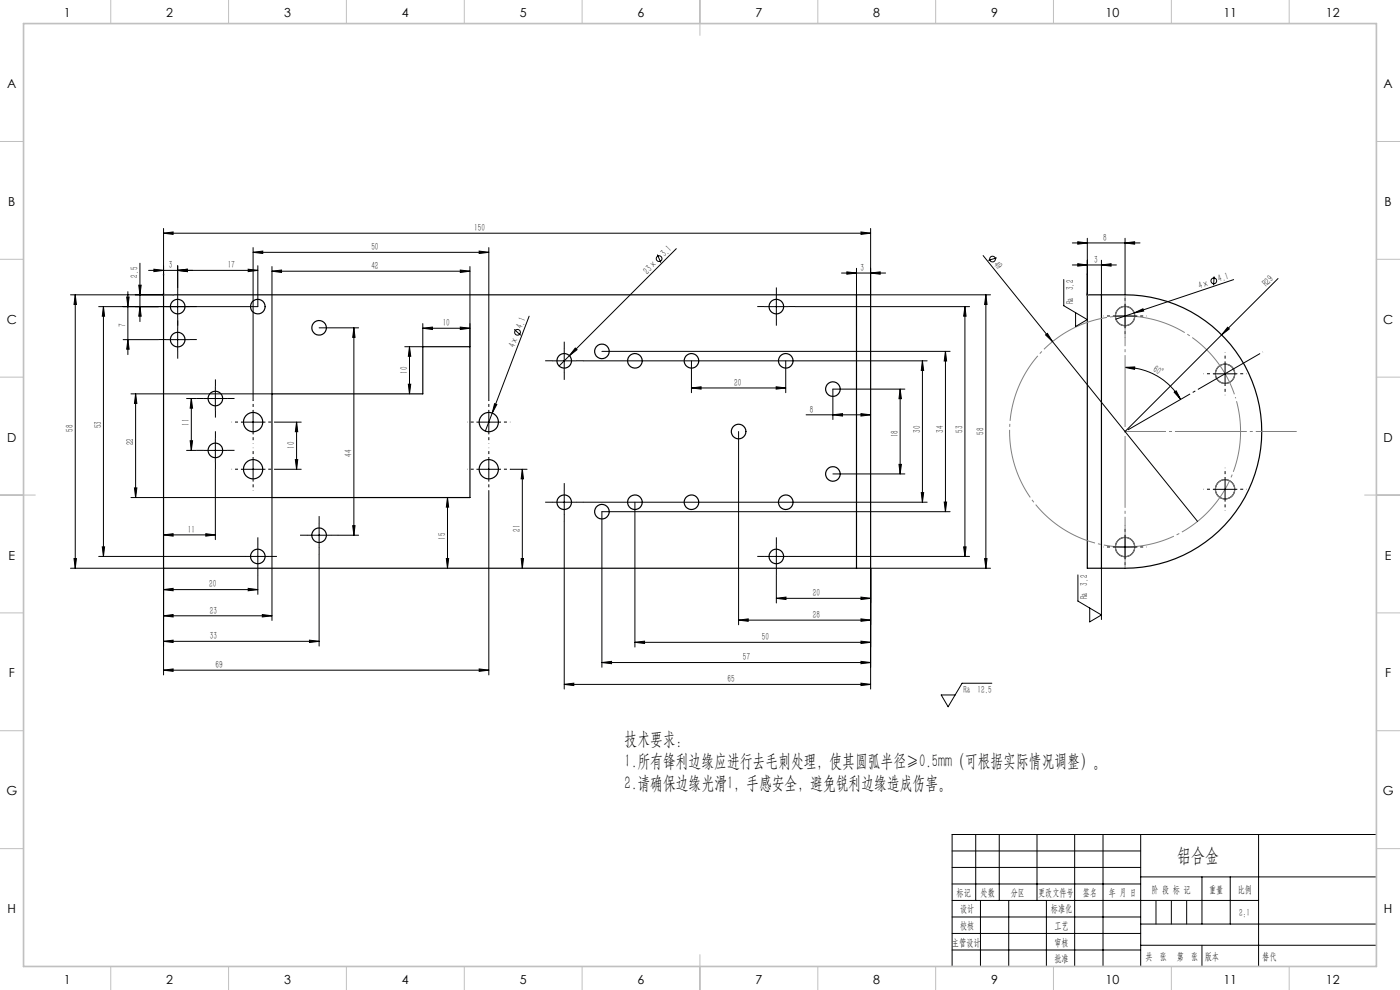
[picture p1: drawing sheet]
<svg xmlns="http://www.w3.org/2000/svg" width="594mm" height="420mm" viewBox="0 0 594 420" stroke-linecap="round" stroke-linejoin="round" font-family="sans-serif">
<g fill="none" stroke="#000" stroke-width=".5">
<path d="M69.4 125.1h300v116h-300zM363.4 125.1v116M461.3 125.1a111.6 111.6 0 0 1 26.9 1 58 58 0 0 1 46.9 62.4 58 58 0 0 1-57.8 52.6h-16zM467.3 125.1v116M115.4 167.1h64v-20h20v64h-84z"/>
<circle cx="75.4" cy="130.1" r="3.1"/>
<circle cx="109.4" cy="130.1" r="3.1"/>
<circle cx="135.4" cy="139.1" r="3.1"/>
<circle cx="329.4" cy="130.1" r="3.1"/>
<circle cx="477.3" cy="134.1" r="4.1"/>
<circle cx="75.4" cy="144.1" r="3.1"/>
<circle cx="239.4" cy="153.1" r="3.1"/>
<circle cx="255.4" cy="149.1" r="3.1"/>
<circle cx="269.4" cy="153.1" r="3.1"/>
<circle cx="293.4" cy="153.1" r="3.1"/>
<circle cx="333.4" cy="153.1" r="3.1"/>
<circle cx="519.8" cy="158.6" r="4.1"/>
<circle cx="91.4" cy="169.1" r="3.1"/>
<circle cx="107.4" cy="179.1" r="4.1"/>
<circle cx="207.4" cy="179.1" r="4.1"/>
<circle cx="353.4" cy="165.1" r="3.1"/>
<circle cx="91.4" cy="191.1" r="3.1"/>
<circle cx="107.4" cy="199.1" r="4.1"/>
<circle cx="207.4" cy="199.1" r="4.1"/>
<circle cx="313.4" cy="183.1" r="3.1"/>
<circle cx="239.4" cy="213.1" r="3.1"/>
<circle cx="255.4" cy="217.1" r="3.1"/>
<circle cx="269.4" cy="213.1" r="3.1"/>
<circle cx="293.4" cy="213.1" r="3.1"/>
<circle cx="333.4" cy="213.1" r="3.1"/>
<circle cx="353.4" cy="201.1" r="3.1"/>
<circle cx="519.8" cy="207.6" r="4.1"/>
<circle cx="109.4" cy="236.1" r="3.1"/>
<circle cx="135.4" cy="227.1" r="3.1"/>
<circle cx="329.4" cy="236.1" r="3.1"/>
<circle cx="477.3" cy="232.1" r="4.1"/>
</g>
<g fill="none" stroke="#000" stroke-width=".42">
<path d="M69.4 98.9l4-.5v1zM69.4 96.9v28.2h-39.5M69.4 98.9h300M365.3 98.4l4.1 .5-4.1 .5zM369.4 96.9v28.2h50.9M59.4 111.7v24.7M63 114.7h46.4M65.3 114.2l4.1 .5-4.1 .5zM75.4 114.7l4.1-.5v1zM75.4 112.7v9.3M105.3 114.2l4.1 .5-4.1 .5zM107.4 107.1l4.1-.6v1z"/>
<path d="M107.4 105v65M107.4 107.1h100M109.4 112.7v17.4h-67.5M115.4 115.1l4.1-.5v1zM115.4 113.1v54h-59.8M115.4 115.1h84M195.3 114.6l4.1 .5-4.1 .5zM199.4 113.1v34M203.3 106.5l4.1 .6-4.1 .4zM207.4 105v65M278.9 108l1.5 3.4M286.9 105.5l-45.3 45.4"/>
<path d="M357 115.8h18.7M359.3 115.3l4.1 .5-4.1 .5zM363.4 113.8v24.4M369.4 115.8l4.1-.5v1zM417.1 108.4l91 112.8M422.9 109.4l-3.6 1.1M451.3 118.6v11.1l10 5.9-4.9 2.9v-5.9M455 103.1h28.7M455 112.4h18.7M457.3 102.6l4 .5-4 .5zM457.3 111.9l4 .5-4 .5zM461.3 101.1v24"/>
<path d="M467.3 112.4l4.1-.5v1zM467.3 110.4v14.7M477.3 103.1l4.1-.5v1zM477.3 101.1v23.9M515.1 117.3l-.2 3.7M523.4 118.6l-42.2 14.2M542.3 118.2l-65 64.9M31.9 125.1v116M31.9 125.1l.5 4.1h-1zM43.9 130.1v106M43.9 130.1l.5 4h-1zM53.8 126h1l-.5 4.1z"/>
<path d="M54.3 123.7v26.7M58.9 121h1l-.5 4.1zM59.4 130.1l.5 4h-1zM75.4 125.1v10M75.4 139.1v10M135.4 139.1h16.8M150.1 139.1l.5 4h-1zM150.1 139.1v88M179.4 139.3l4.1-.5v1zM179.4 137.3v9.8h-7.7M179.4 139.3h20M195.3 138.8l4.1 .5-4.1 .5z"/>
<path d="M218.2 139.7l2.7 2.6M224.5 134.1l-18.6 48.8M324.4 130.1h10M329.4 125.1v10M337.5 130.1h73.9M409.4 130.1v106M409.4 130.1l.5 4h-1zM418.3 125.1l.5 4.1h-1zM418.3 125.1v116M472.3 134.1h10.1M477.3 129.1v10M481.2 132.8l3.7-1.8 .3 1z"/>
<path d="M481.2 132.8l-7.7 2.6M520.9 138.8l.7 .7-3.3 2.5zM52.2 144.1h15.1M54.3 144.1l.5 4h-1zM70.4 144.1h10M173.7 147.1v20M173.7 147.1l.6 4h-1.1zM234.4 153.1h10M239.4 148.1v10M241.6 150.9l-4.4 4.4M244.1 147.7l.7 .7-3.2 2.5zM247.5 153.1h145.9"/>
<path d="M255.4 149.1h147.7M293.4 153.1v13.5M333.4 153.1v13.5M391.4 153.1l.5 4h-1zM391.4 153.1v60M401.1 149.1l.5 4.1h-1zM401.1 149.1v68M443.6 142.1l.8-.7 2.2 3.5zM477.3 155.9l4.1-.2v1zM477.3 155.9a27.2 27.2 0 0 1 23.6 13.6M514.8 158.6h10M519.8 153.6v10"/>
<path d="M57.5 167.1v44M57.5 167.1l.6 4.1h-1.1zM79.2 169.1h4.1M81.2 169.1v22M81.2 169.1l.5 4.1h-1zM86.4 169.1h10M91.4 164.1v10M102.4 179.1h10M107.4 174.1v10M116.5 179.1h11.3M125.8 179.1l.5 4h-1zM125.8 179.1v20"/>
<path d="M173.2 163h1.1l-.6 4.1zM202.4 179.1h10M207.4 174.1v10M209.8 171.3l1 .3-2 3.6zM293.4 164.6l4.1-.5v1zM293.4 164.6h40M329.3 164.1l4.1 .5-4.1 .5zM342 176h27.4M353.4 176l4.1-.5v1zM365.3 175.5l4.1 .5-4.1 .5zM381.9 165.1l.5 4h-1zM381.9 165.1v36"/>
<path d="M383.9 165.1h-30.5v12.9M498.2 166.4l.8-.6 1.9 3.7zM79.2 191.1h4.1M80.7 187h1l-.5 4.1zM86.4 191.1h10M91.4 186.1v10M91.4 199.2v29.7M102.4 199.1h10M107.4 194.1v10M116.5 199.1h11.3M125.3 195h1l-.5 4.1zM202.4 199.1h10"/>
<path d="M207.4 194.1v10M216.5 199.1h7.1M221.6 199.1l.5 4h-1zM221.6 199.1v42M313.4 183.1v82M381.4 197h1l-.5 4.1zM55.6 211.1h59.8v52.1M57 207h1.1l-.6 4.1zM189.9 211.1l.5 4h-1zM189.9 211.1v30M207.4 208.2v78.1M234.4 213.1h10"/>
<path d="M239.4 208.1v10M247.5 213.1h145.9M269.4 213.1v61.4M353.4 201.1h30.5M390.9 209h1l-.5 4.1zM400.6 213h1l-.5 4.1zM403.1 217.1h-147.7v66M514.8 207.6h10M519.8 202.6v10M31.4 237h1l-.5 4.1zM41.9 236.1h59.4M43.4 232h1l-.5 4.1z"/>
<path d="M69.4 226.9l4-.5v1.1zM69.4 226.9h22M87.3 226.4l4.1 .5-4.1 .6zM104.4 236.1h10M109.4 231.1v10M130.4 227.1h10M135.4 222.1v10M135.4 235.2v38.9M143.5 227.1h8.7M149.6 223h1l-.5 4.1zM189.4 237h1l-.5 4.1zM221.1 237h1l-.5 4.1z"/>
<path d="M239.4 221.2v71.1M324.4 236.1h10M329.4 231.1v10M337.5 236.1h73.9M408.9 232h1l-.5 4.1zM417.8 237h1l-.5 4.1zM472.3 232.1h10.1M477.3 227.1v10M29.9 241.1h39.5v45.2M69.4 250.1l4-.5v1zM69.4 250.1h40M105.3 249.6l4.1 .5-4.1 .5z"/>
<path d="M109.4 244.2v7.9M329.4 253.8l4.1-.5v1zM329.4 244.2v11.6M329.4 253.8h40M365.3 253.3l4.1 .5-4.1 .5zM420.3 241.1h-50.9v51.2M457.3 243.9v11.1l10 5.9-4.9 2.9v-5.9M467.3 241.1v21.7M69.4 261.2l4-.5v1zM69.4 272.1l4-.5v1zM69.4 261.2h46M69.4 272.1h66"/>
<path d="M111.3 260.7l4.1 .5-4.1 .5zM131.3 271.6l4.1 .5-4.1 .5zM269.4 272.5l4.1-.5v1zM269.4 272.5h100M313.4 263.1l4.1-.5v1zM313.4 263.1h56M365.3 272l4.1 .5-4.1 .5zM365.3 262.6l4.1 .5-4.1 .5zM69.4 284.3l4-.5v1zM69.4 284.3h138M203.3 283.8l4.1 .5-4.1 .5zM239.4 290.4l4.1-.6v1z"/>
<path d="M239.4 290.4h130M255.4 281.1l4.1-.5v1zM255.4 281.1h114M365.3 280.6l4.1 .5-4.1 .5zM365.3 289.8l4.1 .6-4.1 .4zM420.8 289.9h-12.6l-5.9 9.9-3-5h5.9M414 354v28M424 354v28M440 354v28M456 354v56M468 354v56M484 354v56"/>
<path d="M534 354v56M584 354h-180v56M404 375h80M404 361h80M404 368h80M484 372h100M510 372v20M522 372v20M404 382h130M404 389h80M404 396h80M416 382v28"/>
<path d="M428 382v28M444 382v28M484 392h100M404 403h80M484 401h100"/>
<circle cx="279.6" cy="109.7" r="1.2"/>
<circle cx="421.1" cy="109.9" r="1.22"/>
<circle cx="515" cy="119.2" r="1.21"/>
<circle cx="219.6" cy="141" r="1.21"/>
</g>
<path d="M69.4 116.1l.1 .4zM69.4 116.1v9h4.5M461.3 116.1v.4v-.4M461.3 116.1v9M69.4 124.2l-.1 .2zM69.6 125l.2 .1zM73.4 125l.5 .1zM461.3 125.1h.1M461.3 124.2h.1" fill="none" stroke="#00f" stroke-width=".42"/>
<g fill="none" stroke="#808080" stroke-width=".42">
<path d="M68.9 125.1h1M69 124.7l.7 .7M69.4 124.6v1M69.7 124.7l-.7 .7M460.8 125.1h1M461 124.7l.7 .7M461.3 124.6v1M461.7 124.7l-.7 .7"/>
<circle cx="477.3" cy="134.1" r="4.1"/>
<circle cx="519.8" cy="158.6" r="4.1"/>
<circle cx="519.8" cy="207.6" r="4.1"/>
<circle cx="477.3" cy="232.1" r="4.1"/>
</g>
<path d="M524.2 168.7a49 49 0 0 0-82.1-19.7 49 49 0 0 0 22.6 81.4 49 49 0 0 0 60.2-59.2l-.7-2.5" fill="none" stroke="#808080" stroke-width=".42" stroke-dasharray="30.5 1.3 1.3 1.3" stroke-dashoffset="-1.5" stroke-linecap="butt"/>
<path d="M477.4 183.1l58.4-33.8" fill="none" stroke="#000" stroke-width=".42" stroke-dasharray="30.5 1.3 1.3 1.3" stroke-dashoffset="-1.4" stroke-linecap="butt"/>
<g fill="none" stroke="#000" stroke-width=".42" stroke-dasharray="30.5 1.3 1.3 1.3" stroke-dashoffset="30.3" stroke-linecap="butt">
<path d="M472.4 134.1h-4.1M477.4 129.1v-4.1M477.4 139.1v4.1M482.4 134.1h4.1M514.8 158.6h-4.1M519.8 153.6v-4.1M524.8 158.6h4.1M102.4 179.1h-4.1M107.4 174.1v-4.1M112.4 179.1h4.1M202.4 179.1h-4.1M207.4 174.1v-4.1"/>
<path d="M212.4 179.1h4.1M519.8 163.6v4.1M102.4 199.1h-4.1M107.4 184.1v4.1M107.4 194.1v-4.1M112.4 199.1h4.1M202.4 199.1h-4.1M207.4 194.1v-4.1M207.4 184.1v4.1M212.4 199.1h4.1M107.4 204.1v4.1M207.4 204.1v4.1"/>
<path d="M514.8 207.6h-4.1M519.8 202.6v-4.1M519.8 212.6v4.1M524.8 207.6h4.1M472.4 232.1h-4.1M477.4 227.1v-4.1M477.4 237.1v4.1M482.4 232.1h4.1"/>
</g>
<g fill="none" stroke="#000" stroke-width=".42" stroke-dasharray="30.5 1.3 1.3 1.3" stroke-linecap="butt">
<path d="M70.4 130.1h-3.1M75.4 139.1v-3.1M75.4 125.1v-3.1M75.4 135.1v3.1M80.4 130.1h3.1M324.4 130.1h-3.1M329.4 125.1v-3.1M329.4 135.1v3.1M334.4 130.1h3.1M70.4 144.1h-3.1M75.4 149.1v3.1M80.4 144.1h3.1"/>
<path d="M234.4 153.1h-3.1M239.4 148.1v-3.1M239.4 158.1v3.1M244.4 153.1h3.1M86.4 169.1h-3.1M91.4 164.1v-3.1M91.4 174.1v3.1M96.4 169.1h3.1M86.4 191.1h-3.1M91.4 186.1v-3.1M91.4 196.1v3.1M96.4 191.1h3.1"/>
<path d="M234.4 213.1h-3.1M239.4 208.1v-3.1M239.4 218.1v3.1M244.4 213.1h3.1M104.4 236.1h-3.1M109.4 231.1v-3.1M114.4 236.1h3.1M130.4 227.1h-3.1M135.4 222.1v-3.1M135.4 232.1v3.1M140.4 227.1h3.1M324.4 236.1h-3.1"/>
<path d="M329.4 231.1v-3.1M334.4 236.1h3.1M109.4 241.1v3.1M329.4 241.1v3.1"/>
</g>
<path d="M477.4 125.1v116" fill="none" stroke="#808080" stroke-width=".42" stroke-dasharray="30.5 1.3 1.3 1.3" stroke-dashoffset="8.7" stroke-linecap="butt"/>
<path d="M477.4 183.1h72.8" fill="none" stroke="#808080" stroke-width=".42" stroke-dasharray="30.5 1.3 1.3 1.3" stroke-dashoffset="13.1" stroke-linecap="butt"/>
<path d="M490.5 382v10M497 382v10M503.5 382v10M510 401v9" fill="none" stroke="#0a0605" stroke-width=".42"/>
<g fill="none" stroke="#c0c0c0" stroke-width=".42">
<path d="M47 0v10M97 0v10M147 0v10M197 0v10M247 0v10M297 0v15M347 0v10M397 0v10M447 0v10M497 0v10M547 0v10M0 60h10"/>
<path d="M584 60h10M0 110h10M584 110h10M0 160h10M584 160h10M0 210h15M579 210h15M0 260h10M584 260h10M0 310h10M584 310h10M0 360h10"/>
<path d="M584 360h10M47 410v10M97 410v10M147 410v10M197 410v10M247 410v10M297 405v15M347 410v10M397 410v10M447 410v10M497 410v10M547 410v10"/>
</g>
<path d="M10 10h574v400h-574z" fill="none" stroke="#c0c0c0" stroke-width=".7"/>
<path d="M498.2 166.4l.8-.6 1.9 3.7zM477.3 155.9l4.1-.2v1z" fill="#000"/>
<g fill="#00f">
<path d="M73.4 125l.5 .1zM69.4 116.1l.1 .4z"/>
<path d="M69.6 125l.2 .1zM69.4 124.2l-.1 .2zM461.3 116.1v.4z"/>
</g>
<g fill="#000">
<path d="M481.2 132.8l3.7-1.8 .3 1zM244.1 147.7l.7 .7-3.2 2.5zM443.6 142.1l.8-.7 2.2 3.5zM520.9 138.8l.7 .7-3.3 2.5zM209.8 171.3l1 .3-2 3.6z"/>
<path d="M75.4 114.7l4.1-.5v1zM105.3 114.2l4.1 .5-4.1 .5zM179.4 139.3l4.1-.5v1zM195.3 138.8l4.1 .5-4.1 .5zM69.4 98.9l4-.5v1zM365.3 98.4l4.1 .5-4.1 .5zM359.3 115.3l4.1 .5-4.1 .5zM369.4 115.8l4.1-.5v1zM329.4 253.8l4.1-.5v1zM365.3 253.3l4.1 .5-4.1 .5zM269.4 272.5l4.1-.5v1zM365.3 272l4.1 .5-4.1 .5zM353.4 176l4.1-.5v1zM365.3 175.5l4.1 .5-4.1 .5zM255.4 281.1l4.1-.5v1zM365.3 280.6l4.1 .5-4.1 .5zM239.4 290.4l4.1-.6v1zM365.3 289.8l4.1 .6-4.1 .4zM313.4 263.1l4.1-.5v1zM365.3 262.6l4.1 .5-4.1 .5zM293.4 164.6l4.1-.5v1zM329.3 164.1l4.1 .5-4.1 .5z"/>
<path d="M75.4 114.7l4.1-.5v1zM65.3 114.2l4.1 .5-4.1 .5zM87.3 226.4l4.1 .5-4.1 .6zM69.4 226.9l4-.5v1.1zM105.3 249.6l4.1 .5-4.1 .5zM69.4 250.1l4-.5v1zM111.3 260.7l4.1 .5-4.1 .5zM69.4 261.2l4-.5v1zM131.3 271.6l4.1 .5-4.1 .5zM69.4 272.1l4-.5v1zM203.3 283.8l4.1 .5-4.1 .5zM69.4 284.3l4-.5v1z"/>
<path d="M195.3 114.6l4.1 .5-4.1 .5zM115.4 115.1l4.1-.5v1zM203.3 106.5l4.1 .6-4.1 .4zM107.4 107.1l4.1-.6v1zM477.3 103.1l4.1-.5v1zM457.3 102.6l4 .5-4 .5zM467.3 112.4l4.1-.5v1zM457.3 111.9l4 .5-4 .5z"/>
<path d="M53.8 126h1l-.5 4.1zM54.3 144.1l.5 4h-1zM58.9 121h1l-.5 4.1zM59.4 130.1l.5 4h-1zM31.9 125.1l.5 4.1h-1zM31.4 237h1l-.5 4.1zM81.2 169.1l.5 4.1h-1zM80.7 187h1l-.5 4.1zM57.5 167.1l.6 4.1h-1.1zM57 207h1.1l-.6 4.1zM125.8 179.1l.5 4h-1zM125.3 195h1l-.5 4.1zM150.1 139.1l.5 4h-1zM149.6 223h1l-.5 4.1zM173.7 147.1l.6 4h-1.1zM173.2 163h1.1l-.6 4.1zM43.9 130.1l.5 4h-1zM43.4 232h1l-.5 4.1zM189.9 211.1l.5 4h-1zM189.4 237h1l-.5 4.1zM409.4 130.1l.5 4h-1zM408.9 232h1l-.5 4.1zM221.6 199.1l.5 4h-1zM221.1 237h1l-.5 4.1zM401.1 149.1l.5 4.1h-1zM400.6 213h1l-.5 4.1zM391.4 153.1l.5 4h-1zM390.9 209h1l-.5 4.1zM381.9 165.1l.5 4h-1zM381.4 197h1l-.5 4.1z"/>
<path d="M417.8 237h1l-.5 4.1zM418.3 125.1l.5 4.1h-1z"/>
</g>
<text font-size="8.5" x="499.5" y="365.7">铝合金</text>
<g font-size="7.8">
<text x="265" y="316.2">技术要求：</text>
<text x="265" y="325.4">1.所有锋利边缘应进行去毛刺处理，使其圆弧半径≥0.5mm（可根据实际情况调整）。</text>
<text x="265" y="334.7">2.请确保边缘光滑1，手感安全，避免锐利边缘造成伤害。</text>
</g>
<g font-size="5.3">
<text x="27" y="7.4">1</text>
<text x="70.5" y="7.4">2</text>
<text x="120.5" y="7.4">3</text>
<text x="170.5" y="7.4">4</text>
<text x="220.5" y="7.4">5</text>
<text x="270.5" y="7.4">6</text>
<text x="320.5" y="7.4">7</text>
<text x="370.5" y="7.4">8</text>
<text x="420.5" y="7.4">9</text>
<text x="469.1" y="7.4">10</text>
<text x="519.1" y="7.4">11</text>
<text x="562.6" y="7.4">12</text>
<text x="3" y="37.4">A</text>
<text x="587" y="37.4">A</text>
<text x="3.5" y="87.4">B</text>
<text x="587.5" y="87.4">B</text>
<text x="2.8" y="137.4">C</text>
<text x="586.8" y="137.4">C</text>
<text x="3" y="187.4">D</text>
<text x="587" y="187.4">D</text>
<text x="3.6" y="237.4">E</text>
<text x="587.6" y="237.4">E</text>
<text x="3.7" y="287.4">F</text>
<text x="587.7" y="287.4">F</text>
<text x="2.7" y="337.4">G</text>
<text x="586.7" y="337.4">G</text>
<text x="3.2" y="387.4">H</text>
<text x="587.2" y="387.4">H</text>
<text x="27" y="417.4">1</text>
<text x="70.5" y="417.4">2</text>
<text x="120.5" y="417.4">3</text>
<text x="170.5" y="417.4">4</text>
<text x="220.5" y="417.4">5</text>
<text x="270.5" y="417.4">6</text>
<text x="320.5" y="417.4">7</text>
<text x="370.5" y="417.4">8</text>
<text x="420.5" y="417.4">9</text>
<text x="469.1" y="417.4">10</text>
<text x="519.1" y="417.4">11</text>
<text x="562.6" y="417.4">12</text>
</g>
<g font-size="4.4">
<text x="201.2" y="98">150</text>
<text x="157.6" y="106.2">50</text>
<text x="468.1" y="102.2">8</text>
<text x="71.6" y="113.8">3</text>
<text x="96.6" y="113.8">17</text>
<text x="282" y="109.2" transform="rotate(-45 282 109.2)">3.1</text>
<text x="421.4" y="112.3" transform="rotate(51 421.4 112.3)">49</text>
<text x="464.3" y="111.5">3</text>
<text x="58.5" y="117.8" transform="rotate(-90 58.5 117.8)">2.5</text>
<text x="157.6" y="114.2">42</text>
<text x="274.8" y="116.5" transform="rotate(-45 274.8 116.5)">23×</text>
<text x="365.1" y="114.9">3</text>
<text x="517.3" y="119.7" transform="rotate(-19 517.3 119.7)">4.1</text>
<text x="509.1" y="122.5" transform="rotate(-19 509.1 122.5)">4×</text>
<text x="537.3" y="121.8" transform="rotate(-45 537.3 121.8)">R29</text>
<text x="455.5" y="129" transform="rotate(-90 455.5 129)">Ra 3.2</text>
<text x="53.4" y="138.9" transform="rotate(-90 53.4 138.9)">7</text>
<text x="187.8" y="138.4">10</text>
<text x="221.5" y="139.6" transform="rotate(-69 221.5 139.6)">4.1</text>
<text x="218.4" y="147.7" transform="rotate(-69 218.4 147.7)">4×</text>
<text x="172.9" y="158.7" transform="rotate(-90 172.9 158.7)">10</text>
<text x="488.9" y="157.3" transform="rotate(30 488.9 157.3)">60°</text>
<text x="311.5" y="163.7">20</text>
<text x="343.6" y="175.1">8</text>
<text x="31.1" y="183.1" transform="rotate(-90 31.1 183.1)">58</text>
<text x="43" y="181.7" transform="rotate(-90 43 181.7)">53</text>
<text x="80.3" y="180.6" transform="rotate(-90 80.3 180.6)">11</text>
<text x="381.1" y="185.5" transform="rotate(-90 381.1 185.5)">18</text>
<text x="390.5" y="183.7" transform="rotate(-90 390.5 183.7)">30</text>
<text x="400.3" y="183.7" transform="rotate(-90 400.3 183.7)">34</text>
<text x="408.5" y="183.7" transform="rotate(-90 408.5 183.7)">53</text>
<text x="417.4" y="184.6" transform="rotate(-90 417.4 184.6)">58</text>
<text x="56.7" y="189" transform="rotate(-90 56.7 189)">22</text>
<text x="125" y="190.5" transform="rotate(-90 125 190.5)">10</text>
<text x="149.3" y="193.9" transform="rotate(-90 149.3 193.9)">44</text>
<text x="79.7" y="226">11</text>
<text x="220.8" y="225.5" transform="rotate(-90 220.8 225.5)">21</text>
<text x="189" y="229.1" transform="rotate(-90 189 229.1)">15</text>
<text x="88.7" y="249.2">20</text>
<text x="344.9" y="252.9">20</text>
<text x="461.5" y="254.3" transform="rotate(-90 461.5 254.3)">Ra 3.2</text>
<text x="89.1" y="260.4">23</text>
<text x="344.9" y="262.2">28</text>
<text x="89.1" y="271.2">33</text>
<text x="323.2" y="271.6">50</text>
<text x="315.1" y="280.2">57</text>
<text x="91.4" y="283.4">69</text>
<text x="308.6" y="289.4">65</text>
<text x="408.9" y="294">Ra</text>
<text x="414.7" y="294">12.5</text>
<text x="405.9" y="379.9">标记</text>
<text x="416.1" y="379.9">处数</text>
<text x="428.9" y="379.9">分区</text>
<text x="440.5" y="379.9">更改文件号</text>
<text x="459.4" y="379.9">签名</text>
<text x="470.5" y="379.9">年 月 日</text>
<text x="488.5" y="378.6">阶 段 标 记</text>
<text x="513" y="378.6">重量</text>
<text x="525.1" y="378.6">比例</text>
<text x="407.3" y="386.9">设计</text>
<text x="445.9" y="386.9">标准化</text>
<text x="525.8" y="388.7">2:1</text>
<text x="407.3" y="394.1">校核</text>
<text x="447.4" y="394">工艺</text>
<text x="403.9" y="401.3">主管设计</text>
<text x="447.4" y="401.3">审核</text>
<text x="486.1" y="407.4">共 张</text>
<text x="499.3" y="407.4">第 张</text>
<text x="511.2" y="407.4">版本</text>
<text x="447.4" y="408.2">批准</text>
</g>
<text font-size="4.4" fill="#0a0605" x="535.6" y="407.4">替代</text>
</svg>
